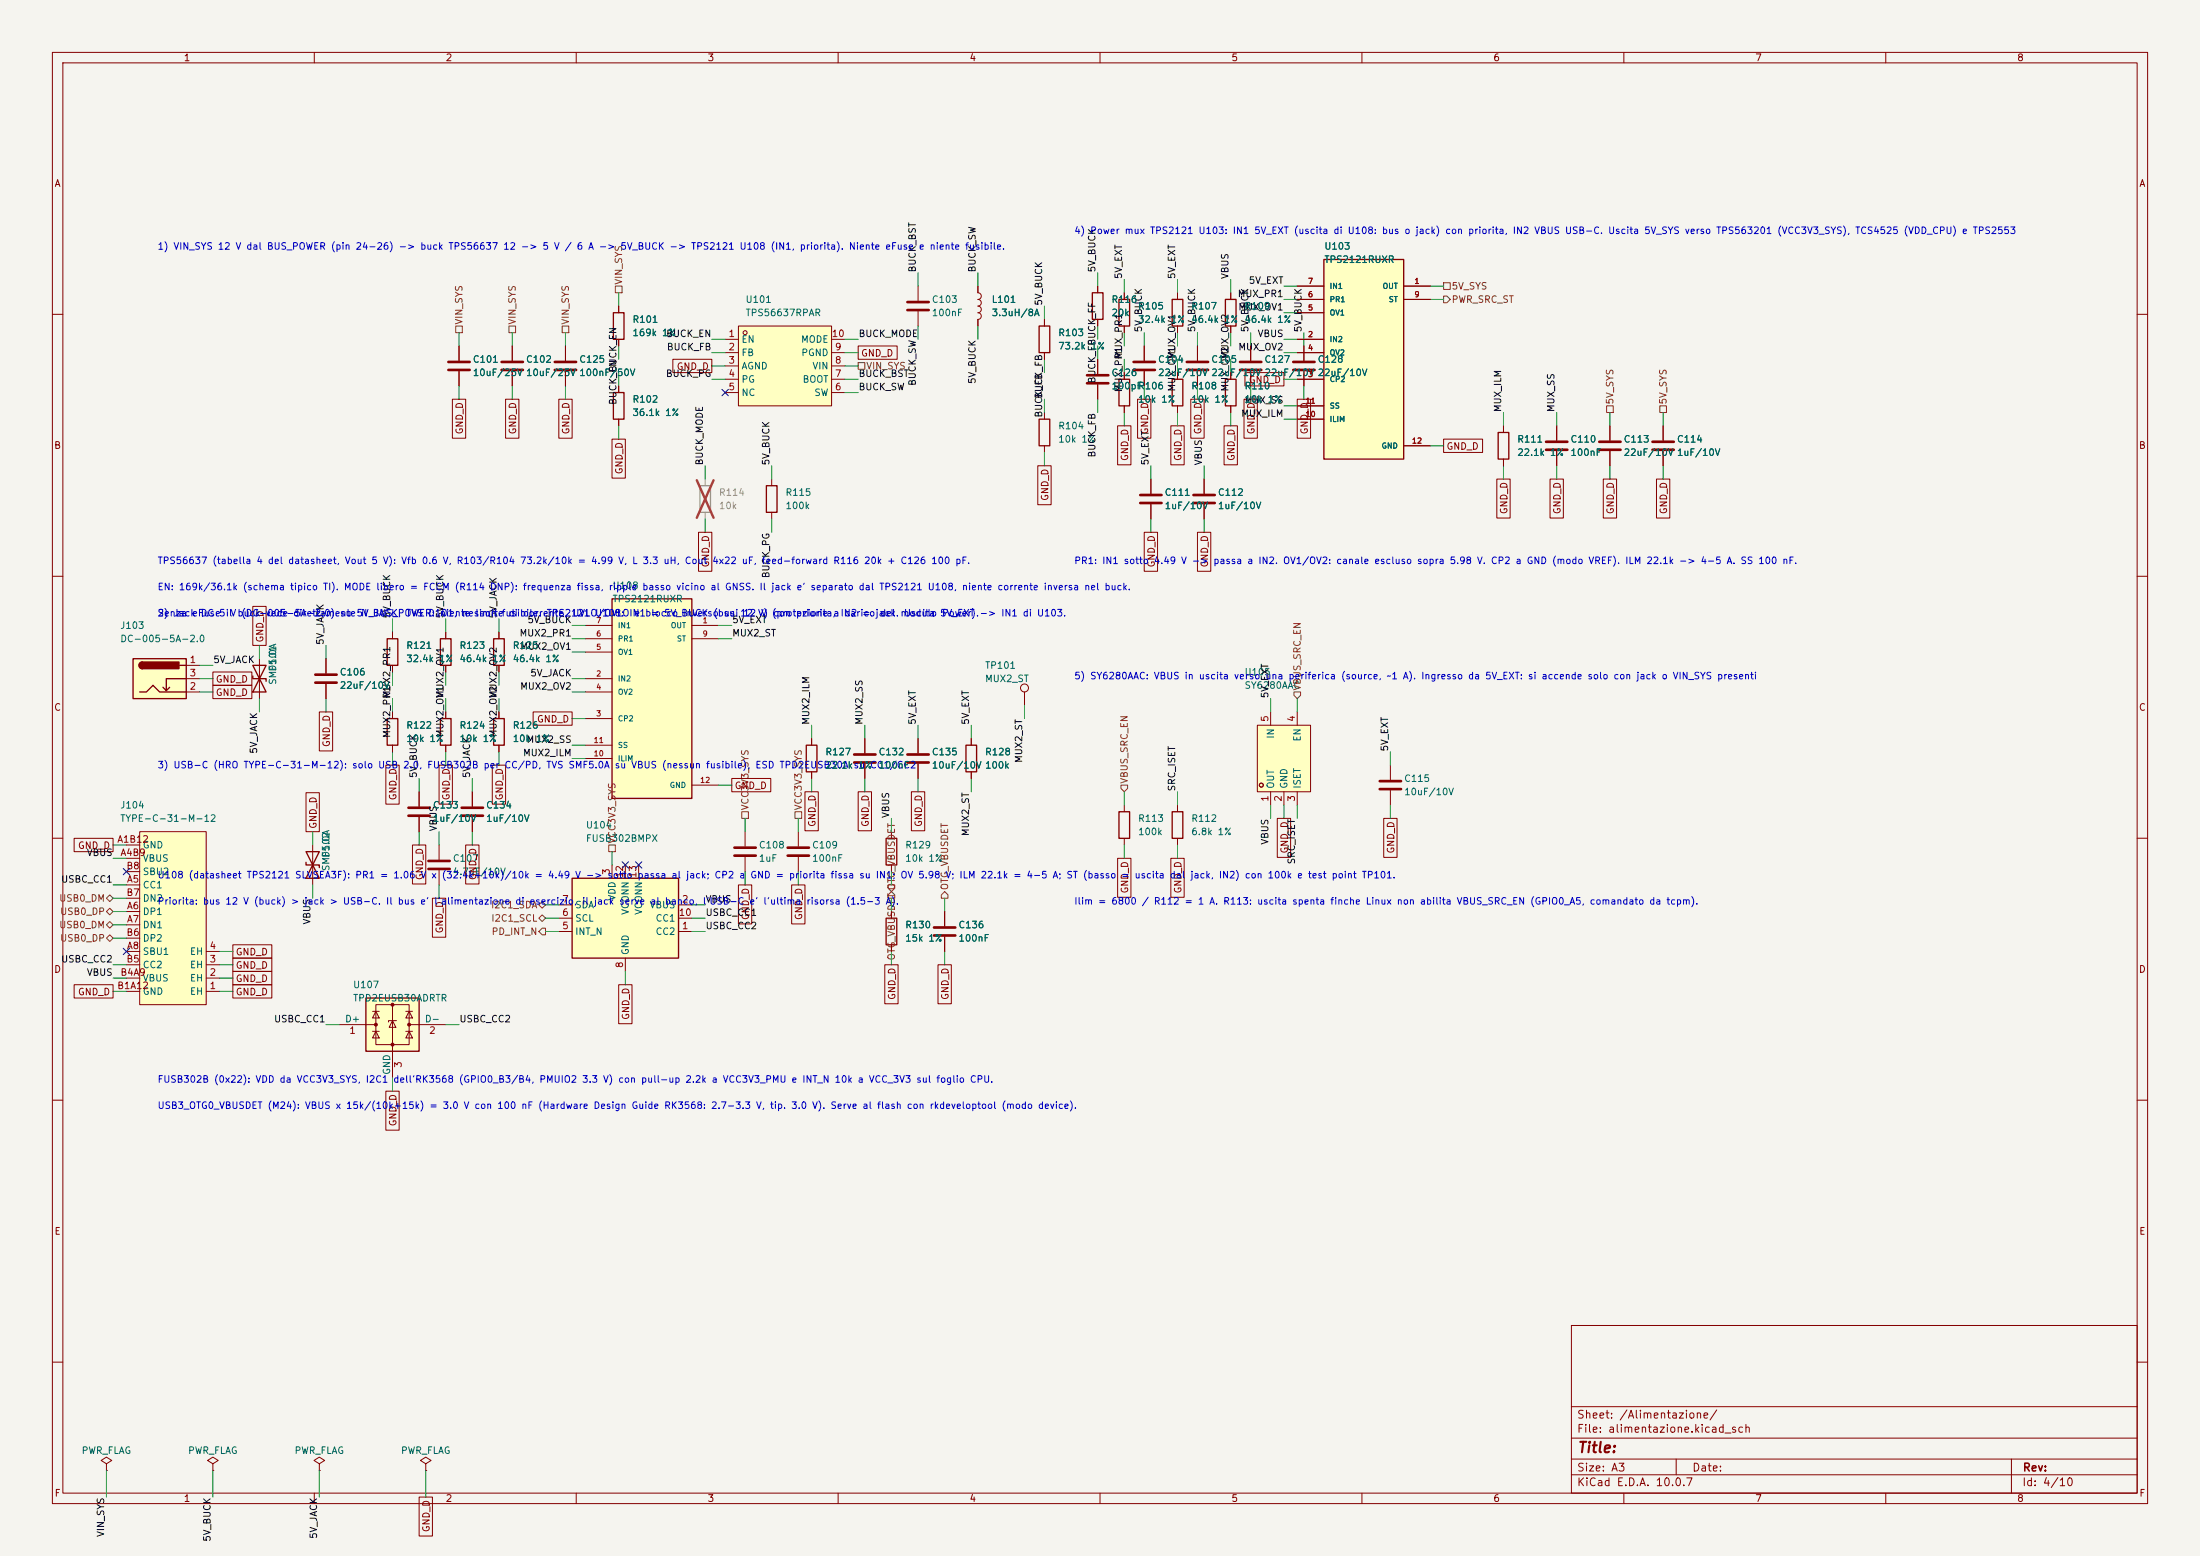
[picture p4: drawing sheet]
<svg xmlns="http://www.w3.org/2000/svg" width="420mm" height="297mm" viewBox="0 0 420 297" stroke-linecap="round" stroke-linejoin="round" font-family="sans-serif">
<path d="M0 0h420v297h-420z" fill="#f5f4ef" stroke="#f5f4ef" stroke-width=".19"/>
<g fill="none" stroke="#840000" stroke-width=".19">
<path d="M10 10h400v277h-400zM12 12h396v273h-396zM60 10v2M110 10v2M160 10v2M210 10v2M260 10v2M310 10v2M360 10v2M10 60h2M408 60h2M10 110h2"/>
<path d="M408 110h2M95.2 120.7v1.2M95.2 127v1.3M95.2 135.9v1.3M10 160h2M95.2 142.2v1.3M214.6 153.7v1.2M408 160h2M214.6 160v1.3M10 210h2M408 210h2M300 253h108v32h-108z"/>
<path d="M10 260h2M300 278.5h108M300 274.5h108M300 268.5h108M320 278.5v3M384 278.5v6.5M408 260h2M60 285v2M110 285v2M160 285v2M210 285v2M260 285v2"/>
<path d="M300 281.5h108M310 285v2M360 285v2"/>
</g>
<path d="M94.2 137.2h2.1v5h-2.1zM94.2 121.9h2.1v5.1h-2.1zM213.6 154.9h2v5.1h-2z" fill="none" stroke="#840000" stroke-width=".25"/>
<path d="M252.7 49.5h15.3v38.1h-15.3z" fill="#ffffc2"/>
<path d="M252.7 49.5h15.3v38.1h-15.3z" fill="none" stroke="#840000" stroke-width=".25"/>
<g fill="none" stroke="#840000" stroke-width=".19">
<path d="M247.6 54.6h5.1M247.6 59.7h5.1M247.6 57.2h5.1M268 54.6h5M268 57.2h5M247.6 64.8h5.1M247.6 72.4h5.1M247.6 67.3h5.1M247.6 77.5h5.1M248.9 66v2.8M248.9 70.9v2.8M247.6 80h5.1"/>
<path d="M268 85.1h5"/>
</g>
<path d="M246.9 69.1h4.1M246.9 70.6h4.1" fill="none" stroke="#840000" stroke-width=".51"/>
<path d="M26.7 158.8h12.7v33h-12.7z" fill="#ffffc2"/>
<g fill="none" stroke="#840000" stroke-width=".19">
<path d="M238.8 66v2.8M238.8 70.9v2.8M26.7 158.8h12.7v33h-12.7zM24.1 161.3h2.6M24.1 163.8h2.6M24.1 168.9h2.6M24.1 174h2.6M24.1 176.5h2.6M24.1 179.1h2.6M24.1 171.5h2.6M24.1 166.4h2.6M59.7 161.3v7.6"/>
<path d="M24.1 189.2h2.6M24.1 186.7h2.6M24.1 184.2h2.6M24.1 181.6h2.6M39.4 189.2h2.5M39.4 186.7h2.5M39.4 184.2h2.5M39.4 181.6h2.5"/>
</g>
<path d="M58.4 162.6h2.6l-2.6 5h2.6zM58.4 164.6v.5h2.6v.5" fill="none" stroke="#840000" stroke-width=".25"/>
<path d="M236.7 69.1h4.1M236.7 70.6h4.1" fill="none" stroke="#840000" stroke-width=".51"/>
<path d="M69.8 190.5h10.2v10.2h-10.2z" fill="#ffffc2"/>
<path d="M69.8 190.5h10.2v10.2h-10.2z" fill="none" stroke="#840000" stroke-width=".25"/>
<g fill="none" stroke="#840000" stroke-width=".19">
<path d="M265.4 146.1v2.7M265.4 150.9v2.8M83.8 161.3v2.8M83.8 166.1v2.8M64.8 195.6h7M71.1 193h1.3M71.1 196.9h1.3M71.8 191.8h6.3v7.6h-6.3zM71.8 193l.6 1.3h-1.3zM71.8 196.9l.6 1.2h-1.3zM74.9 194.8l.7 1.3h-1.3zM74.9 191.8v13.9"/>
<path d="M75.7 194.8h-1.5v.3M77.5 193h1.2M77.5 196.9h1.2M78.1 193l.6 1.3h-1.2zM78.1 196.9l.6 1.2h-1.2zM78.1 195.6h7"/>
</g>
<g fill="#840000" stroke="#840000" stroke-width=".19">
<circle cx="71.8" cy="195.6" r=".28"/>
<circle cx="74.9" cy="191.8" r=".28"/>
<circle cx="74.9" cy="199.4" r=".28"/>
<circle cx="78.1" cy="195.6" r=".28"/>
</g>
<path d="M263.4 149.1h4.1M263.4 150.6h4.1M81.8 164.3h4.1M81.8 165.9h4.1" fill="none" stroke="#840000" stroke-width=".51"/>
<path d="M240 138.4h10.2v12.7h-10.2z" fill="#ffffc2"/>
<g fill="none" stroke="#840000" stroke-width=".19">
<path d="M214.6 55.9v1.3M224.8 55.9v1.3M234.9 55.9v1.3M209.5 68.6v2.8M209.5 73.4v2.8M214.6 62.2v1.3M214.6 71.1v1.3M214.6 77.5v1.2M218.4 66v2.8M218.4 70.9v2.8M224.8 62.2v1.3M224.8 71.1v1.3"/>
<path d="M224.8 77.5v1.2M228.6 66v2.8M228.6 70.9v2.8M234.9 62.2v1.3M234.9 71.1v1.3M234.9 77.5v1.2M307.3 81.3v2.8M307.3 86.1v2.8M317.5 81.3v2.8M317.5 86.1v2.8M62.2 125.7v2.8M62.2 130.6v2.8"/>
<path d="M85.1 135.9v1.3M240 138.4h10.2v12.7h-10.2zM242.6 135.9v2.5M247.6 135.9v2.5M85.1 142.2v1.3M142.2 158.8v2.7M152.4 158.8v2.7M154.9 141v1.2M154.9 147.3v1.3M165.1 141v2.8M165.1 145.8v2.8M224.8 153.7v1.2"/>
<path d="M242.6 151.1v2.6M245.1 151.1v2.6M247.6 151.1v2.6M142.2 163.6v2.8M152.4 163.6v2.8M224.8 160v1.3M20.3 279.4l1-.6-1-.7-1 .7 1 .6v1.3M40.6 279.4l1.1-.6-1.1-.7-1 .7 1 .6v1.3M61 279.4l1-.6-1-.7-1.1 .7 1.1 .6v1.3M81.3 279.4l1-.6-1-.7-1 .7 1 .6v1.3M20.3 280.7h.1M40.6 280.7h.1"/>
<path d="M61 280.7h.1M81.3 280.7h.1"/>
<circle cx="240.8" cy="149.9" r=".38"/>
</g>
<path d="M213.6 57.2h2v5h-2zM223.8 57.2h2v5h-2zM233.9 57.2h2.1v5h-2.1zM213.6 72.4h2v5.1h-2zM223.8 72.4h2v5.1h-2zM233.9 72.4h2.1v5.1h-2.1zM84.1 137.2h2v5h-2zM153.9 142.2h2.1v5.1h-2.1zM223.8 154.9h2v5.1h-2z" fill="none" stroke="#840000" stroke-width=".25"/>
<g fill="none" stroke="#840000" stroke-width=".51">
<path d="M207.5 71.6h4.1M207.5 73.2h4.1M216.4 69.1h4.1M216.4 70.6h4.1M226.6 69.1h4M226.6 70.6h4M305.3 84.3h4.1M305.3 85.9h4.1M315.5 84.3h4M315.5 85.9h4M60.2 128.8h4.1M60.2 130.3h4.1"/>
<path d="M163.1 144h4M163.1 145.5h4M140.2 161.8h4.1M140.2 163.3h4.1M150.4 161.8h4M150.4 163.3h4"/>
</g>
<path d="M141 62.2h17.7v15.3h-17.7z" fill="#ffffc2"/>
<g fill="none" stroke="#840000" stroke-width=".19">
<path d="M138.4 64.8h2.6M138.4 67.3h2.6M138.4 69.9h2.6M138.4 72.4h2.6M138.4 74.9h2.6M141 62.2h17.7v15.3h-17.7zM158.7 64.8h2.6M158.7 67.3h2.6M158.7 69.9h2.6M158.7 72.4h2.6M158.7 74.9h2.6M287 81.3v1.3"/>
<path d="M287 87.6v1.3M297.2 81.3v2.8M297.2 86.1v2.8M74.9 120.7v1.2M74.9 127v1.3"/>
<circle cx="142.2" cy="63.5" r=".38"/>
</g>
<path d="M286 82.6h2v5h-2zM73.9 121.9h2v5.1h-2z" fill="none" stroke="#840000" stroke-width=".25"/>
<path d="M295.1 84.3h4.1M295.1 85.9h4.1" fill="none" stroke="#840000" stroke-width=".51"/>
<path d="M25.4 125.7h10.2v7.7h-10.2z" fill="#ffffc2"/>
<path d="M25.4 125.7h10.2v7.7h-10.2zM26.7 132.1h1.2l1.3-1.3 1.3 1.3h5.1M27.2 126.4a.64 .64 0 0 0-.7 .6 .64 .64 0 0 0 .7 .6M32.4 131.2l-.7 .6M34.3 127h1.3M35.6 129.5h-3.9v2.3l-.6-.6M48.3 127h2.5l-2.5 5.1h2.5zM48.3 129v.5h2.5v.5M73.9 137.2h2v5h-2zM84.1 121.9h2v5.1h-2z" fill="none" stroke="#840000" stroke-width=".25"/>
<g fill="#840000" stroke="#840000" stroke-width=".25">
<path d="M26.7 126.6l.5-.2v1.2a.63 .63 0 0 1-.6-.4 .63 .63 0 0 1 .1-.6z"/>
<path d="M27.2 126.4h7v1.2h-7z"/>
</g>
<g fill="none" stroke="#840000" stroke-width=".19">
<path d="M175.3 54.6v2.8M175.3 59.4v2.8M186.7 54.6v1.3a.64 .64 0 0 1 .6 .6 .64 .64 0 0 1-.6 .7M186.7 57.2a.64 .64 0 0 1 .6 .6 .64 .64 0 0 1-.6 .6 .64 .64 0 0 1 .6 .7 .64 .64 0 0 1-.6 .6 .64 .64 0 0 1 .6 .6 .64 .64 0 0 1-.6 .7v1.2M87.6 66v2.8M87.6 70.9v2.8M97.8 66v2.8M97.8 70.9v2.8M107.9 66v2.8M107.9 70.9v2.8M229.9 91.4v2.8M229.9 96.3v2.8"/>
<path d="M35.6 127h2.5M35.6 132.1h2.5M35.6 129.5h2.5M49.5 125.7v7.7M74.9 135.9v1.3M85.1 120.7v1.2M85.1 127v1.3M74.9 142.2v1.3M80 151.1v2.8M80 156v2.8M90.2 151.1v2.8M90.2 156v2.8"/>
<path d="M175.3 141v2.8M175.3 145.8v2.8M180.3 174v2.8M180.3 178.8v2.8"/>
</g>
<g fill="none" stroke="#840000" stroke-width=".51">
<path d="M173.2 57.7h4.1M173.2 59.2h4.1M85.6 69.1h4.1M85.6 70.6h4.1M95.8 69.1h4M95.8 70.6h4M105.9 69.1h4.1M105.9 70.6h4.1M227.8 94.5h4.1M227.8 96h4.1M78 154.2h4M78 155.7h4"/>
<path d="M88.1 154.2h4.1M88.1 155.7h4.1M173.2 144h4.1M173.2 145.5h4.1M178.3 177h4.1M178.3 178.6h4.1"/>
</g>
<path d="M116.8 114.3h15.3v38.1h-15.3z" fill="#ffffc2"/>
<path d="M117.1 59.7h2v5.1h-2zM208.5 55.9h2.1v5.1h-2.1zM117.1 74.9h2v5.1h-2zM146.3 92.7h2v5.1h-2zM198.4 80h2v5.1h-2zM116.8 114.3h15.3v38.1h-15.3zM184.4 142.2h2v5.1h-2z" fill="none" stroke="#840000" stroke-width=".25"/>
<g fill="none" stroke="#840000" stroke-width=".19">
<path d="M118.1 58.4v1.3M209.5 54.6v1.3M118.1 64.8v1.2M118.1 73.7v1.2M199.4 78.7v1.3M209.5 61v1.2M118.1 80v1.3M147.3 91.4v1.3M147.3 97.8v1.3M199.4 85.1v1.3M219.7 91.4v2.8M219.7 96.3v2.8"/>
<path d="M111.8 119.4h5M132.1 119.4h5.1M111.8 129.5h5M111.8 137.2h5M111.8 132.1h5M111.8 124.5h5M111.8 121.9h5M132.1 121.9h5.1M195.6 132.1v2.5M111.8 144.8h5M111.8 142.2h5M132.1 149.9h5.1"/>
<path d="M185.4 141v1.2M185.4 147.3v1.3"/>
<circle cx="195.6" cy="131.3" r=".76"/>
</g>
<path d="M133.6 92.7h2v5.1h-2z" fill="none" stroke="#9c9b98" stroke-width=".25"/>
<path d="M134.6 91.4v1.3M134.6 97.8v1.3" fill="none" stroke="#9c9b98" stroke-width=".19"/>
<path d="M133 91.7l3.2 7.1M136.2 91.7l-3.2 7.1" fill="none" stroke="#e12e31" stroke-width=".46"/>
<path d="M217.7 94.5h4M217.7 96h4" fill="none" stroke="#840000" stroke-width=".51"/>
<path d="M109.2 167.6h20.3v15.3h-20.3z" fill="#ffffc2"/>
<path d="M198.4 62.2h2v5.1h-2zM109.2 167.6h20.3v15.3h-20.3zM169.2 175.3h2v5h-2zM169.2 160h2v5.1h-2z" fill="none" stroke="#840000" stroke-width=".25"/>
<g fill="none" stroke="#840000" stroke-width=".19">
<path d="M118.1 58.4v1.3M186.7 54.6v1.3M209.5 54.6v1.3M214.6 55.9v1.3M224.8 55.9v1.3M234.9 55.9v1.3M247.6 54.6h5.1M247.6 59.7h5.1M247.6 57.2h5.1M268 54.6h5M268 57.2h5M86.4 76.2h2.5v7.4h-2.5z"/>
<path d="M87.6 66v2.8M87.6 70.9v2.8M96.5 76.2h2.6v7.4h-2.6zM97.8 66v2.8M97.8 70.9v2.8M106.7 76.2h2.5v7.4h-2.5zM107.9 66v2.8M107.9 70.9v2.8M118.1 64.8v1.2M118.1 73.7v1.2M128.4 68.6h7.5v2.5h-7.5zM163.8 66h7.5v2.6h-7.5z"/>
<path d="M186.7 61v1.2M199.4 61v1.2M199.4 67.3v1.3M209.5 61v1.2M209.5 68.6v2.8M209.5 73.4v2.8M214.6 62.2v1.3M214.6 71.1v1.3M214.6 77.5v1.2M217.2 76.2h2.5v7.4h-2.5zM218.4 66v2.8M218.4 70.9v2.8"/>
<path d="M224.8 62.2v1.3M224.8 71.1v1.3M224.8 77.5v1.2M227.3 76.2h2.6v7.4h-2.6zM228.6 66v2.8M228.6 70.9v2.8M234.9 62.2v1.3M234.9 71.1v1.3M234.9 77.5v1.2M237.5 76.2h2.5v7.4h-2.5zM237.7 71.1h7.4v2.6h-7.4zM238.8 66v2.8"/>
<path d="M238.8 70.9v2.8M247.6 76.2h2.6v7.4h-2.6zM247.6 64.8h5.1M247.6 72.4h5.1M247.6 67.3h5.1M247.6 77.5h5.1M248.9 66v2.8M248.9 70.9v2.8M116.8 83.8h2.6v7.5h-2.6zM118.1 80v1.3M198.1 88.9h2.6v7.4h-2.6zM213.4 81.3h2.5v7.4h-2.5z"/>
<path d="M219.7 91.4v2.8M219.7 96.3v2.8M223.5 81.3h2.6v7.4h-2.6zM229.9 91.4v2.8M229.9 96.3v2.8M233.7 81.3h2.5v7.4h-2.5zM247.6 80h5.1M268 85.1h5M275.6 83.8h7.4v2.6h-7.4zM285.7 91.4h2.6v7.5h-2.6zM287 81.3v1.3M287 87.6v1.3"/>
<path d="M295.9 91.4h2.6v7.5h-2.6zM297.2 81.3v2.8M297.2 86.1v2.8M306.1 91.4h2.5v7.5h-2.5zM307.3 81.3v2.8M307.3 86.1v2.8M316.2 91.4h2.6v7.5h-2.6zM317.5 81.3v2.8M317.5 86.1v2.8M48.3 115.7h2.5v7.5h-2.5zM133.3 101.6h2.6v7.4h-2.6zM218.4 101.6h2.6v7.4h-2.6z"/>
<path d="M228.6 101.6h2.5v7.4h-2.5zM40.6 128.3h7.5v2.5h-7.5zM40.6 130.8h7.5v2.6h-7.5zM61 135.9h2.5v7.4h-2.5zM62.2 125.7v2.8M62.2 130.6v2.8M74.9 120.7v1.2M74.9 127v1.3M74.9 135.9v1.3M85.1 120.7v1.2M85.1 127v1.3M85.1 135.9v1.3"/>
<path d="M95.2 120.7v1.2M95.2 127v1.3M95.2 135.9v1.3M101.8 135.9h7.4v2.5h-7.4zM58.4 151.3h2.6v7.5h-2.6zM73.7 146.1h2.5v7.4h-2.5zM74.9 142.2v1.3M80 151.1v2.8M80 156v2.8M83.8 146.1h2.6v7.4h-2.6zM85.1 142.2v1.3M90.2 151.1v2.8"/>
<path d="M90.2 156v2.8M94 146.1h2.5v7.4h-2.5zM95.2 142.2v1.3M139.7 148.6h7.4v2.5h-7.4zM153.7 151.1h2.5v7.5h-2.5zM154.9 141v1.2M154.9 147.3v1.3M163.8 151.1h2.6v7.5h-2.6zM165.1 141v2.8M165.1 145.8v2.8M170.2 158.8v1.2M174 151.1h2.5v7.5h-2.5z"/>
<path d="M175.3 141v2.8M175.3 145.8v2.8M185.4 141v1.2M185.4 147.3v1.3M243.8 156.2h2.6v7.5h-2.6zM264.2 156.2h2.5v7.5h-2.5zM14.1 160h7.5v2.6h-7.5zM78.7 161.3h2.6v7.4h-2.6zM82.5 171.5h2.6v7.4h-2.6zM88.9 161.3h2.5v7.4h-2.5zM106.7 177.8h2.5M106.7 172.7h2.5"/>
<path d="M106.7 175.3h2.5M116.8 165.1v2.5M119.4 165.1v2.5M121.9 165.1v2.5M129.5 177.8h2.6M129.5 172.7h2.6M129.5 175.3h2.6M141 168.9h2.5v7.5h-2.5zM151.1 168.9h2.6v7.5h-2.6zM170.2 165.1v1.3M170.2 174v1.3M180.3 174v2.8"/>
<path d="M180.3 178.8v2.8M213.4 163.8h2.5v7.5h-2.5zM223.5 163.8h2.6v7.5h-2.6zM14.1 188h7.5v2.5h-7.5zM44.4 182.9h7.5v2.5h-7.5zM44.4 180.3h7.5v2.6h-7.5zM44.4 188h7.5v2.5h-7.5zM44.4 185.4h7.5v2.6h-7.5zM118.1 188h2.6v7.4h-2.6zM119.4 182.9v2.5M168.9 184.2h2.6v7.4h-2.6zM170.2 180.3v1.3"/>
<path d="M179.1 184.2h2.5v7.4h-2.5zM73.7 208.3h2.5v7.4h-2.5zM80 285.7h2.6v7.5h-2.6z"/>
</g>
<g fill="none" stroke="#725600" stroke-width=".19">
<path d="M117.5 54.6h1.2v1.3h-1.2zM275.6 54h1.3v1.2h-1.3zM275.6 56.5h.6l.7 .7-.7 .6h-.6zM87 62.2h1.3v1.3h-1.3zM97.2 62.2h1.2v1.3h-1.2zM107.3 62.2h1.3v1.3h-1.3zM163.8 69.2h1.3v1.3h-1.3zM306.7 77.5h1.3v1.2h-1.3zM316.9 77.5h1.2v1.2h-1.2zM247 132.1h1.3v.6l-.7 .7-.6-.7zM141.6 154.9h1.3v1.3h-1.3zM151.8 154.9h1.2v1.3h-1.2z"/>
<path d="M214 149.9h1.3v.6l-.7 .6-.6-.6zM20.3 179.1l.7-.7 .6 .7-.6 .6zM20.3 176.5l.7-.6 .6 .6-.6 .7zM20.3 174l.7-.6 .6 .6-.6 .6zM21 170.8l.6 .7-.6 .6-.7-.6zM102.9 175.3l.6-.7 .6 .7-.6 .6zM103.5 172.1l.6 .6-.6 .7-.6-.7zM103.5 177.2h.6v1.2h-.6l-.6-.6zM116.2 161.3h1.3v1.3h-1.3zM169.5 168.9h1.3v.6l-.6 .7-.7-.7zM169.5 170.8l.7-.6 .6 .6v.7h-1.3zM180.3 170.2l.7 .6v.7h-1.3v-.7z"/>
</g>
<g fill="none" stroke="#009600" stroke-width=".19">
<path d="M118.1 55.9v2.5M175.3 52.1v2.5M186.7 52.1v2.5M199.4 58.4v2.6M209.5 52.1v2.5M214.6 53.3v2.6M224.8 53.3v2.6M234.9 53.3v2.6M245.1 57.2h2.5M245.1 54.6h2.5M245.1 59.7h2.5M273 57.2h2.6"/>
<path d="M273 54.6h2.6M87.6 63.5v2.5M87.6 73.7v2.5M97.8 63.5v2.5M97.8 73.7v2.5M107.9 63.5v2.5M107.9 73.7v2.5M118.1 66v2.6M118.1 71.1v2.6M135.9 64.8h2.5M135.9 72.4h2.5M135.9 69.9h2.5"/>
<path d="M135.9 67.3h2.5M161.3 64.8h2.5M161.3 74.9h2.5M161.3 72.4h2.5M161.3 69.9h2.5M161.3 67.3h2.5M175.3 62.2v2.6M186.7 62.2v2.6M199.4 68.6v2.5M199.4 76.2v2.5M209.5 62.2v2.6M209.5 66v2.6"/>
<path d="M209.5 76.2v2.5M214.6 63.5v2.5M214.6 68.6v2.5M214.6 78.7v2.6M218.4 63.5v2.5M218.4 73.7v2.5M224.8 63.5v2.5M224.8 68.6v2.5M224.8 78.7v2.6M228.6 63.5v2.5M228.6 73.7v2.5M234.9 63.5v2.5"/>
<path d="M234.9 68.6v2.5M234.9 78.7v2.6M238.8 63.5v2.5M238.8 73.7v2.5M245.1 64.8h2.5M245.1 72.4h2.5M245.1 67.3h2.5M245.1 77.5h2.5M248.9 63.5v2.5M248.9 73.7v2.5M287 78.7v2.6M297.2 78.7v2.6"/>
<path d="M307.3 78.7v2.6M317.5 78.7v2.6M118.1 81.3v2.5M134.6 88.9v2.5M134.6 99.1v2.5M147.3 88.9v2.5M147.3 99.1v2.5M199.4 86.4v2.5M219.7 88.9v2.5M219.7 99.1v2.5M229.9 88.9v2.5M229.9 99.1v2.5"/>
<path d="M245.1 80h2.5M273 85.1h2.6M287 88.9v2.5M297.2 88.9v2.5M307.3 88.9v2.5M317.5 88.9v2.5M74.9 118.1v2.6M85.1 118.1v2.6M95.2 118.1v2.6M109.2 119.4h2.6M137.2 119.4h2.5M38.1 132.1h2.5"/>
<path d="M38.1 129.5h2.5M38.1 127h2.5M49.5 123.2v2.5M49.5 133.4v2.5M62.2 123.2v2.5M62.2 133.4v2.5M74.9 128.3v2.5M74.9 133.4v2.5M85.1 128.3v2.5M85.1 133.4v2.5M95.2 128.3v2.5M95.2 133.4v2.5"/>
<path d="M109.2 132.1h2.6M109.2 121.9h2.6M109.2 129.5h2.6M109.2 124.5h2.6M109.2 137.2h2.6M137.2 121.9h2.5M154.9 138.4v2.6M165.1 138.4v2.6M175.3 138.4v2.6M185.4 138.4v2.6M195.6 134.6v2.6M242.6 133.4v2.5"/>
<path d="M247.6 133.4v2.5M59.7 158.8v2.5M74.9 143.5v2.6M80 148.6v2.5M80 158.8v2.5M83.8 158.8v2.5M85.1 143.5v2.6M90.2 148.6v2.5M90.2 158.8v2.5M95.2 143.5v2.6M109.2 142.2h2.6M109.2 144.8h2.6"/>
<path d="M137.2 149.9h2.5M142.2 156.2v2.6M152.4 156.2v2.6M154.9 148.6v2.5M165.1 148.6v2.5M170.2 156.2v2.6M175.3 148.6v2.5M185.4 148.6v2.5M214.6 151.1v2.6M224.8 151.1v2.6M242.6 153.7v2.5M245.1 153.7v2.5"/>
<path d="M247.6 153.7v2.5M265.4 143.5v2.6M265.4 153.7v2.5M21.6 161.3h2.5M21.6 163.8h2.5M21.6 168.9h2.5M21.6 171.5h2.5M21.6 174h2.5M21.6 176.5h2.5M21.6 179.1h2.5M59.7 168.9v2.6M83.8 168.9v2.6"/>
<path d="M104.1 177.8h2.6M104.1 175.3h2.6M104.1 172.7h2.6M116.8 162.6v2.5M132.1 177.8h2.5M132.1 175.3h2.5M132.1 172.7h2.5M142.2 166.4v2.5M152.4 166.4v2.5M170.2 166.4v2.5M170.2 171.5v2.5M180.3 171.5v2.5"/>
<path d="M214.6 161.3v2.5M224.8 161.3v2.5M21.6 184.2h2.5M21.6 186.7h2.5M21.6 189.2h2.5M41.9 184.2h2.5M41.9 186.7h2.5M41.9 189.2h2.5M41.9 181.6h2.5M62.2 195.6h2.6M85.1 195.6h2.5M119.4 185.4v2.6"/>
<path d="M170.2 181.6v2.6M180.3 181.6v2.6M74.9 205.7v2.6M20.3 280.7v5M40.6 280.7v5M61 280.7v5M81.3 280.7v5"/>
</g>
<path d="M137.8 74.3l1.2 1.2M139 74.3l-1.2 1.2M23.5 165.8l1.2 1.2M24.7 165.8l-1.2 1.2M118.8 164.5l1.2 1.2M120 164.5l-1.2 1.2M121.3 164.5l1.2 1.2M122.5 164.5l-1.2 1.2M23.5 181l1.2 1.2M24.7 181l-1.2 1.2" fill="none" stroke="#000084" stroke-width=".19"/>
<text font-size="2" fill="#840000" x="301" y="277.8">Title:</text>
<g font-size="1.5" fill="#840000">
<text x="300.9" y="273.8">File: alimentazione.kicad_sch</text>
<text x="300.9" y="271.1">Sheet: /Alimentazione/</text>
<text x="300.9" y="281.2">Size: A3</text>
<text x="322.9" y="281.2">Date:</text>
<text x="386" y="281.2">Rev:</text>
<text x="300.9" y="284">KiCad E.D.A. 10.0.7</text>
<text x="385.9" y="284">Id: 4/10</text>
</g>
<g font-size="1.3" fill="#840000">
<text x="35" y="12">1</text>
<text x="85" y="12">2</text>
<text x="135" y="12">3</text>
<text x="185" y="12">4</text>
<text x="235" y="12">5</text>
<text x="285" y="12">6</text>
<text x="335" y="12">7</text>
<text x="385" y="12">8</text>
<text x="10.3" y="36">A</text>
<text x="408.3" y="36">A</text>
<text x="129.1" y="70.9">GND_D</text>
<text x="164.3" y="68.4">GND_D</text>
<text x="238.3" y="73.4">GND_D</text>
<text x="88.7" y="83" transform="rotate(-90 88.7 83)">GND_D</text>
<text x="98.8" y="83" transform="rotate(-90 98.8 83)">GND_D</text>
<text x="109" y="83" transform="rotate(-90 109 83)">GND_D</text>
<text x="219.5" y="83" transform="rotate(-90 219.5 83)">GND_D</text>
<text x="239.8" y="83" transform="rotate(-90 239.8 83)">GND_D</text>
<text x="250" y="83" transform="rotate(-90 250 83)">GND_D</text>
<text x="10.2" y="86">B</text>
<text x="215.7" y="88.1" transform="rotate(-90 215.7 88.1)">GND_D</text>
<text x="225.8" y="88.1" transform="rotate(-90 225.8 88.1)">GND_D</text>
<text x="236" y="88.1" transform="rotate(-90 236 88.1)">GND_D</text>
<text x="276" y="86.1">GND_D</text>
<text x="408.2" y="86">B</text>
<text x="119.2" y="90.6" transform="rotate(-90 119.2 90.6)">GND_D</text>
<text x="200.4" y="95.7" transform="rotate(-90 200.4 95.7)">GND_D</text>
<text x="288.1" y="98.3" transform="rotate(-90 288.1 98.3)">GND_D</text>
<text x="298.2" y="98.3" transform="rotate(-90 298.2 98.3)">GND_D</text>
<text x="308.4" y="98.3" transform="rotate(-90 308.4 98.3)">GND_D</text>
<text x="318.6" y="98.3" transform="rotate(-90 318.6 98.3)">GND_D</text>
<text x="135.7" y="108.4" transform="rotate(-90 135.7 108.4)">GND_D</text>
<text x="220.8" y="108.4" transform="rotate(-90 220.8 108.4)">GND_D</text>
<text x="230.9" y="108.4" transform="rotate(-90 230.9 108.4)">GND_D</text>
<text x="50.6" y="122.7" transform="rotate(-90 50.6 122.7)">GND_D</text>
<text x="41.1" y="130.6">GND_D</text>
<text x="10.2" y="136">C</text>
<text x="41.1" y="133.1">GND_D</text>
<text x="408.2" y="136">C</text>
<text x="63.3" y="142.7" transform="rotate(-90 63.3 142.7)">GND_D</text>
<text x="102.4" y="138.2">GND_D</text>
<text x="76" y="152.9" transform="rotate(-90 76 152.9)">GND_D</text>
<text x="86.1" y="152.9" transform="rotate(-90 86.1 152.9)">GND_D</text>
<text x="96.3" y="152.9" transform="rotate(-90 96.3 152.9)">GND_D</text>
<text x="140.1" y="150.9">GND_D</text>
<text x="60.7" y="158.3" transform="rotate(-90 60.7 158.3)">GND_D</text>
<text x="156" y="157.9" transform="rotate(-90 156 157.9)">GND_D</text>
<text x="166.2" y="157.9" transform="rotate(-90 166.2 157.9)">GND_D</text>
<text x="176.3" y="157.9" transform="rotate(-90 176.3 157.9)">GND_D</text>
<text x="14.8" y="162.3">GND_D</text>
<text x="246.2" y="163" transform="rotate(-90 246.2 163)">GND_D</text>
<text x="266.5" y="163" transform="rotate(-90 266.5 163)">GND_D</text>
<text x="81.1" y="168.1" transform="rotate(-90 81.1 168.1)">GND_D</text>
<text x="91.2" y="168.1" transform="rotate(-90 91.2 168.1)">GND_D</text>
<text x="215.7" y="170.6" transform="rotate(-90 215.7 170.6)">GND_D</text>
<text x="225.8" y="170.6" transform="rotate(-90 225.8 170.6)">GND_D</text>
<text x="84.9" y="178.3" transform="rotate(-90 84.9 178.3)">GND_D</text>
<text x="143.3" y="175.7" transform="rotate(-90 143.3 175.7)">GND_D</text>
<text x="153.5" y="175.7" transform="rotate(-90 153.5 175.7)">GND_D</text>
<text x="10.2" y="186">D</text>
<text x="44.9" y="185.2">GND_D</text>
<text x="44.9" y="182.7">GND_D</text>
<text x="408.2" y="186">D</text>
<text x="14.8" y="190.3">GND_D</text>
<text x="44.9" y="190.3">GND_D</text>
<text x="44.9" y="187.7">GND_D</text>
<text x="171.2" y="191" transform="rotate(-90 171.2 191)">GND_D</text>
<text x="181.4" y="191" transform="rotate(-90 181.4 191)">GND_D</text>
<text x="120.4" y="194.8" transform="rotate(-90 120.4 194.8)">GND_D</text>
<text x="76" y="215.1" transform="rotate(-90 76 215.1)">GND_D</text>
<text x="10.3" y="236">E</text>
<text x="408.3" y="236">E</text>
<text x="10.3" y="286">F</text>
<text x="35" y="287">1</text>
<text x="85" y="287">2</text>
<text x="135" y="287">3</text>
<text x="185" y="287">4</text>
<text x="235" y="287">5</text>
<text x="285" y="287">6</text>
<text x="335" y="287">7</text>
<text x="385" y="287">8</text>
<text x="408.3" y="286">F</text>
<text x="82.3" y="292.6" transform="rotate(-90 82.3 292.6)">GND_D</text>
</g>
<g font-size="1.3" fill="#0000c2">
<text x="30" y="48">1) VIN_SYS 12 V dal BUS_POWER (pin 24-26) -&gt; buck TPS56637 12 -&gt; 5 V / 6 A -&gt; 5V_BUCK -&gt; TPS2121 U108 (IN1, priorita). Niente eFuse e niente fusibile.</text>
<text x="205" y="45">4) Power mux TPS2121 U103: IN1 5V_EXT (uscita di U108: bus o jack) con priorita, IN2 VBUS USB-C. Uscita 5V_SYS verso TPS563201 (VCC3V3_SYS), TCS4525 (VDD_CPU) e TPS2553</text>
<text x="30" y="108">TPS56637 (tabella 4 del datasheet, Vout 5 V): Vfb 0.6 V, R103/R104 73.2k/10k = 4.99 V, L 3.3 uH, Cout 4x22 uF, feed-forward R116 20k + C126 100 pF.</text>
<text x="205" y="108">PR1: IN1 sotto 4.49 V -&gt;</text>
<text x="231.5" y="108">passa a IN2. OV1/OV2: canale escluso sopra 5.98 V. CP2 a GND (modo VREF). ILM 22.1k -&gt; 4-5 A. SS 100 nF.</text>
<text x="30" y="113">EN: 169k/36.1k (schema tipico TI). MODE libero = FCCM (R114 DNP): frequenza fissa, ripple</text>
<text x="30" y="118">Senza eFuse5ilVbuck vede direttamente5V_JACK, TVS D101, nessun</text>
<text x="30" y="118">2) Jack DC</text>
<text x="45.9" y="118">(DC-005-5A-2.0) su</text>
<text x="68.8" y="118">il BUS_POWER: niente limitefusibile. TPS2121 U108:</text>
<text x="97" y="118">di corrente, UVLO/OVLOIN1blocco inverso sui12</text>
<text x="121" y="118">e</text>
<text x="124.1" y="118">= 5V_BUCK (bus</text>
<text x="141.8" y="118">12V) (protezione aIN2 =</text>
<text x="145.2" y="118">V</text>
<text x="147.5" y="118">con priorita,</text>
<text x="161.1" y="118">caricojack.modulo 5V_EXT</text>
<text x="167.9" y="118">del</text>
<text x="172.5" y="118">Uscita</text>
<text x="179.7" y="118">Power).-&gt; IN1 di U103.</text>
<text x="205" y="130">5) SY6280AAC: VBUS in uscita verso una periferica (source, ~1 A). Ingresso da 5V_EXT: si accende solo con jack o VIN_SYS presenti</text>
<text x="30" y="147">3) USB-C (HRO TYPE-C-31-M-12): solo USB</text>
<text x="76.8" y="147">2.0, FUSB302B per CC/PD, TVS SMF5.0A</text>
<text x="117.2" y="147">su VBUS (nessun fusibile), ESD TPD2EUSB30A</text>
<text x="166" y="147">CC1/CC2</text>
<text x="30" y="168">U108 (datasheet TPS2121 SLVSEA3F): PR1 = 1.06 V</text>
<text x="82.2" y="168">x</text>
<text x="84.2" y="168">(32.4k+10k)/10k = 4.49</text>
<text x="109.7" y="168">V -&gt; sotto passa al jack; CP2 a</text>
<text x="143.1" y="168">GND = priorita fissa su IN1; OV 5.98 V; ILM 22.1k = 4-5 A; ST (basso</text>
<text x="213.9" y="168">=</text>
<text x="216.5" y="168">uscita dal</text>
<text x="227.1" y="168">jack, IN2) con 100k e test point TP101.</text>
<text x="30" y="173">Priorita: bus 12 V (buck) &gt; jack &gt; USB-C. Il bus e'</text>
<text x="82.8" y="173">l'alimentazione di esercizio, il jack serve al banco, l'USB-C e' l'ultima</text>
<text x="153.8" y="173">risorsa (1.5-3 A).</text>
<text x="205" y="173">Ilim = 6800 / R112 = 1 A. R113: uscita spenta finche Linux non abilita VBUS_SRC_EN (GPIO0_A5, comandato da tcpm).</text>
<text x="30" y="207">FUSB302B (0x22): VDD da VCC3V3_SYS, I2C1</text>
<text x="75" y="207">dell'RK3568 (GPIO0_B3/B4, PMUIO2 3.3 V) con pull-up 2.2k a VCC3V3_PMU e INT_N 10k a VCC_3V3 sul foglio CPU.</text>
<text x="30" y="212">USB3_OTG0_VBUSDET (M24): VBUS x 15k/(10k+15k) = 3.0 V con 100 nF (Hardware Design Guide RK3568: 2.7-3.3 V, tip. 3.0 V). Serve al flash con rkdeveloptool (modo device).</text>
</g>
<g font-size="1.3" fill="#006464">
<text x="252.7" y="48">U103</text>
<text x="252.7" y="50.5">TPS2121RUXR</text>
<text x="142.2" y="58.1">U101</text>
<text x="177.8" y="58.1">C103</text>
<text x="189.2" y="58.1">L101</text>
<text x="212.1" y="58.1">R116</text>
<text x="217.2" y="59.4">R105</text>
<text x="227.3" y="59.4">R107</text>
<text x="237.5" y="59.4">R109</text>
<text x="120.6" y="61.9">R101</text>
<text x="120.6" y="64.5">169k 1%</text>
<text x="141.5" y="65.7">EN</text>
<text x="142.2" y="60.7">TPS56637RPAR</text>
<text x="152.8" y="65.7">MODE</text>
<text x="177.8" y="60.7">100nF</text>
<text x="189.2" y="60.7">3.3uH/8A</text>
<text x="201.9" y="64.5">R103</text>
<text x="212.1" y="60.7">20k</text>
<text x="217.2" y="61.9">32.4k 1%</text>
<text x="227.3" y="61.9">46.4k 1%</text>
<text x="237.5" y="61.9">46.4k 1%</text>
<text x="90.2" y="69.5">C101</text>
<text x="100.3" y="69.5">C102</text>
<text x="110.5" y="69.5">C125</text>
<text x="141.5" y="68.3">FB</text>
<text x="141.5" y="70.8">AGND</text>
<text x="152.9" y="68.3">PGND</text>
<text x="155" y="70.8">VIN</text>
<text x="201.9" y="67">73.2k 1%</text>
<text x="221" y="69.5">C104</text>
<text x="231.1" y="69.5">C105</text>
<text x="241.3" y="69.5">C127</text>
<text x="251.4" y="69.5">C128</text>
<text x="90.2" y="72.1">10uF/25V 10uF/25V 100nF/50V</text>
<text x="120.6" y="77.2">R102</text>
<text x="141.5" y="73.4">PG</text>
<text x="141.5" y="75.9">NC</text>
<text x="153.1" y="73.4">BOOT</text>
<text x="155.4" y="75.9">SW</text>
<text x="212.1" y="72.1">C126</text>
<text x="212.1" y="74.6">100pF</text>
<text x="217.2" y="74.6">R106</text>
<text x="217.2" y="77.2">10k 1%</text>
<text x="221" y="72.1">22uF/10V 22uF/10V 22uF/10V 22uF/10V</text>
<text x="227.3" y="74.6">R108</text>
<text x="227.3" y="77.2">10k 1%</text>
<text x="237.5" y="74.6">R110</text>
<text x="237.5" y="77.2">10k 1%</text>
<text x="120.6" y="79.7">36.1k 1%</text>
<text x="201.9" y="82.2">R104</text>
<text x="201.9" y="84.8">10k 1%</text>
<text x="289.5" y="84.8">R111</text>
<text x="289.5" y="87.3">22.1k 1%</text>
<text x="299.7" y="84.8">C110</text>
<text x="299.7" y="87.3">100nF</text>
<text x="309.9" y="84.8">C113</text>
<text x="309.9" y="87.3">22uF/10V 1uF/10V</text>
<text x="320" y="84.8">C114</text>
<text x="149.8" y="94.9">R115</text>
<text x="222.2" y="94.9">C111</text>
<text x="232.4" y="94.9">C112</text>
<text x="149.8" y="97.5">100k</text>
<text x="222.2" y="97.5">1uF/10V</text>
<text x="232.4" y="97.5">1uF/10V</text>
<text x="116.8" y="112.7">U108 basso vicino al GNSS. Il jack e' separato dal TPS2121 U108, niente corrente inversa nel buck.</text>
<text x="116.8" y="115.3">TPS2121RUXR</text>
<text x="22.8" y="120.3">J103</text>
<text x="22.8" y="122.9">DC-005-5A-2.0</text>
<text x="77.5" y="124.2">R121</text>
<text x="87.6" y="124.2">R123</text>
<text x="97.8" y="124.2">R125</text>
<text x="53" y="130.8" transform="rotate(-90 53 130.8)">SMF5.0A</text>
<text x="53" y="128.3" transform="rotate(-90 53 128.3)">D101</text>
<text x="64.8" y="129.2">C106</text>
<text x="64.8" y="131.8">22uF/10V</text>
<text x="77.5" y="126.7">32.4k 1%</text>
<text x="87.6" y="126.7">46.4k 1%</text>
<text x="97.8" y="126.7">46.4k 1%</text>
<text x="187.9" y="128">TP101</text>
<text x="187.9" y="130.5">MUX2_ST</text>
<text x="237.5" y="129.2">U105</text>
<text x="237.5" y="131.8">SY6280AAC</text>
<text x="77.5" y="139.4">R122</text>
<text x="77.5" y="141.9">10k 1%</text>
<text x="87.6" y="139.4">R124</text>
<text x="87.6" y="141.9">10k 1%</text>
<text x="97.8" y="139.4">R126</text>
<text x="97.8" y="141.9">10k 1%</text>
<text x="243.5" y="141.1" transform="rotate(-90 243.5 141.1)">IN</text>
<text x="248.6" y="141.6" transform="rotate(-90 248.6 141.6)">EN</text>
<text x="157.5" y="144.5">R127</text>
<text x="157.5" y="147">22.1ksu</text>
<text x="157.5" y="147">22.1k 1%</text>
<text x="163.7" y="147">1%</text>
<text x="167.6" y="144.5">C132</text>
<text x="167.6" y="147">100nF</text>
<text x="177.8" y="144.5">C135</text>
<text x="177.8" y="147">10uF/10V 100k</text>
<text x="187.9" y="144.5">R128</text>
<text x="268" y="149.6">C115</text>
<text x="22.8" y="154.6">J104</text>
<text x="82.5" y="154.6">C133</text>
<text x="92.7" y="154.6">C134</text>
<text x="243.5" y="150.6" transform="rotate(-90 243.5 150.6)">OUT</text>
<text x="246.1" y="150.6" transform="rotate(-90 246.1 150.6)">GND</text>
<text x="248.6" y="150.6" transform="rotate(-90 248.6 150.6)">ISET</text>
<text x="268" y="152.1">10uF/10V</text>
<text x="22.8" y="157.2">TYPE-C-31-M-12</text>
<text x="82.5" y="157.2">1uF/10V</text>
<text x="92.7" y="157.2">1uF/10V</text>
<text x="111.7" y="158.4">U104</text>
<text x="111.7" y="161">FUSB302BMPX</text>
<text x="217.2" y="157.2">R113</text>
<text x="217.2" y="159.7">100k</text>
<text x="227.3" y="157.2">R112</text>
<text x="227.3" y="159.7">6.8k 1%</text>
<text x="27.2" y="162.3">GND</text>
<text x="27.2" y="164.8">VBUS</text>
<text x="27.2" y="167.3">SBU2</text>
<text x="63.2" y="166.4" transform="rotate(-90 63.2 166.4)">SMF5.0A</text>
<text x="63.2" y="163.8" transform="rotate(-90 63.2 163.8)">D102</text>
<text x="86.3" y="164.8">C107</text>
<text x="86.3" y="167.3">4.7uF/10V</text>
<text x="144.8" y="162.3">C108</text>
<text x="144.8" y="164.8">1uF</text>
<text x="154.9" y="162.3">C109</text>
<text x="154.9" y="164.8">100nF</text>
<text x="172.7" y="162.3">R129</text>
<text x="172.7" y="164.8">10k 1%</text>
<text x="27.2" y="169.9">CC1</text>
<text x="27.2" y="172.4">DN2</text>
<text x="109.7" y="173.7">SDA</text>
<text x="117.8" y="172" transform="rotate(-90 117.8 172)">VDD</text>
<text x="123.9" y="173.7">VBUS</text>
<text x="27.2" y="175">DP1</text>
<text x="27.2" y="177.5">DN1</text>
<text x="109.7" y="178.8">INT_N</text>
<text x="109.7" y="176.2">SCL</text>
<text x="120.3" y="174.7" transform="rotate(-90 120.3 174.7)">VCONN</text>
<text x="122.9" y="174.7" transform="rotate(-90 122.9 174.7)">VCONN</text>
<text x="125.1" y="178.8">CC2</text>
<text x="125.1" y="176.2">CC1</text>
<text x="172.7" y="177.5">R130</text>
<text x="182.9" y="177.5">C136</text>
<text x="27.2" y="182.6">SBU1</text>
<text x="27.2" y="185.1">CC2</text>
<text x="27.2" y="180">DP2</text>
<text x="36.2" y="185.1">EH</text>
<text x="36.2" y="182.6">EH</text>
<text x="120.3" y="182.4" transform="rotate(-90 120.3 182.4)">GND</text>
<text x="172.7" y="180">15k 1%</text>
<text x="182.9" y="180">100nF</text>
<text x="27.2" y="190.2">GND</text>
<text x="27.2" y="187.7">VBUS</text>
<text x="36.2" y="190.2">EH</text>
<text x="36.2" y="187.7">EH</text>
<text x="67.3" y="188.9">U107</text>
<text x="67.3" y="191.5">TPD2EUSB30ADRTR</text>
<text x="65.8" y="195.4">D+</text>
<text x="81" y="195.4">D-</text>
<text x="74.8" y="205.3" transform="rotate(-90 74.8 205.3)">GND</text>
<text x="15.5" y="277.8">PWR_FLAG</text>
<text x="35.8" y="277.8">PWR_FLAG</text>
<text x="56.1" y="277.8">PWR_FLAG</text>
<text x="76.4" y="277.8">PWR_FLAG</text>
</g>
<g font-size="1.3" fill="#0f0f0f">
<text x="175.1" y="52.1" transform="rotate(-90 175.1 52.1)">BUCK_BST</text>
<text x="186.6" y="52.1" transform="rotate(-90 186.6 52.1)">BUCK_SW</text>
<text x="209.4" y="52.1" transform="rotate(-90 209.4 52.1)">5V_BUCK</text>
<text x="214.5" y="53.4" transform="rotate(-90 214.5 53.4)">5V_EXT</text>
<text x="224.7" y="53.4" transform="rotate(-90 224.7 53.4)">5V_EXT</text>
<text x="234.8" y="53.4" transform="rotate(-90 234.8 53.4)">VBUS</text>
<text x="199.3" y="58.4" transform="rotate(-90 199.3 58.4)">5V_BUCK</text>
<text x="236.2" y="57">MUX_PR1</text>
<text x="236.3" y="59.6">MUX_OV1</text>
<text x="238.3" y="54.5">5V_EXT</text>
<text x="127.1" y="64.6">BUCK_EN</text>
<text x="163.8" y="64.6">BUCK_MODE</text>
<text x="218.3" y="63.5" transform="rotate(-90 218.3 63.5)">5V_BUCK</text>
<text x="228.5" y="63.5" transform="rotate(-90 228.5 63.5)">5V_BUCK</text>
<text x="238.6" y="63.5" transform="rotate(-90 238.6 63.5)">5V_BUCK</text>
<text x="240" y="64.6">VBUS</text>
<text x="248.8" y="63.5" transform="rotate(-90 248.8 63.5)">5V_BUCK</text>
<text x="118" y="71.1" transform="rotate(-90 118 71.1)">BUCK_EN</text>
<text x="127.2" y="67.2">BUCK_FB</text>
<text x="209.4" y="66.1" transform="rotate(-90 209.4 66.1)">BUCK_FF</text>
<text x="214.5" y="68.6" transform="rotate(-90 214.5 68.6)">MUX_PR1</text>
<text x="224.7" y="68.6" transform="rotate(-90 224.7 68.6)">MUX_OV1</text>
<text x="234.8" y="68.6" transform="rotate(-90 234.8 68.6)">MUX_OV2</text>
<text x="236.3" y="67.2">MUX_OV2</text>
<text x="127" y="72.3">BUCK_PG</text>
<text x="163.8" y="72.3">BUCK_BST</text>
<text x="163.8" y="74.8">BUCK_SW</text>
<text x="175.1" y="73.8" transform="rotate(-90 175.1 73.8)">BUCK_SW</text>
<text x="186.6" y="73.4" transform="rotate(-90 186.6 73.4)">5V_BUCK</text>
<text x="199.3" y="76.2" transform="rotate(-90 199.3 76.2)">BUCK_FB</text>
<text x="209.4" y="73.3" transform="rotate(-90 209.4 73.3)">BUCK_FF</text>
<text x="214.5" y="75" transform="rotate(-90 214.5 75)">MUX_PR1</text>
<text x="224.7" y="74.9" transform="rotate(-90 224.7 74.9)">MUX_OV1</text>
<text x="234.8" y="74.9" transform="rotate(-90 234.8 74.9)">MUX_OV2</text>
<text x="237.5" y="77.3">MUX_SS</text>
<text x="199.3" y="79.8" transform="rotate(-90 199.3 79.8)">BUCK_FB</text>
<text x="236.8" y="79.9">MUX_ILM</text>
<text x="286.9" y="78.8" transform="rotate(-90 286.9 78.8)">MUX_ILM</text>
<text x="297.1" y="78.8" transform="rotate(-90 297.1 78.8)">MUX_SS</text>
<text x="134.5" y="88.9" transform="rotate(-90 134.5 88.9)">BUCK_MODE</text>
<text x="147.2" y="88.9" transform="rotate(-90 147.2 88.9)">5V_BUCK</text>
<text x="209.4" y="87.4" transform="rotate(-90 209.4 87.4)">BUCK_FB</text>
<text x="219.6" y="88.9" transform="rotate(-90 219.6 88.9)">5V_EXT</text>
<text x="229.7" y="88.9" transform="rotate(-90 229.7 88.9)">VBUS GND_D</text>
<text x="147.2" y="110.5" transform="rotate(-90 147.2 110.5)">BUCK_PG</text>
<text x="74.8" y="118.1" transform="rotate(-90 74.8 118.1)">5V_BUCK</text>
<text x="85" y="118.1" transform="rotate(-90 85 118.1)">5V_BUCK</text>
<text x="95.1" y="118.1" transform="rotate(-90 95.1 118.1)">5V_JACK</text>
<text x="100.6" y="119.3">5V_BUCK</text>
<text x="139.7" y="119.3">5V_EXT</text>
<text x="62.1" y="123.2" transform="rotate(-90 62.1 123.2)">5V_JACK</text>
<text x="99.1" y="121.8">MUX2_PR1</text>
<text x="99.2" y="124.3">MUX2_OV1</text>
<text x="139.7" y="121.8">MUX2_ST</text>
<text x="40.6" y="126.9">5V_JACK</text>
<text x="99.2" y="132">MUX2_OV2</text>
<text x="101.1" y="129.4">5V_JACK</text>
<text x="74.8" y="133.4" transform="rotate(-90 74.8 133.4)">MUX2_PR1</text>
<text x="85" y="133.4" transform="rotate(-90 85 133.4)">MUX2_OV1</text>
<text x="95.1" y="133.4" transform="rotate(-90 95.1 133.4)">MUX2_OV2</text>
<text x="242.4" y="133.4" transform="rotate(-90 242.4 133.4)">5V_EXT</text>
<text x="49.4" y="144" transform="rotate(-90 49.4 144)">5V_JACK</text>
<text x="74.8" y="141" transform="rotate(-90 74.8 141)">MUX2_PR1</text>
<text x="85" y="140.8" transform="rotate(-90 85 140.8)">MUX2_OV1</text>
<text x="95.1" y="140.8" transform="rotate(-90 95.1 140.8)">MUX2_OV2</text>
<text x="100.4" y="142.1">MUX2_SS</text>
<text x="154.8" y="138.5" transform="rotate(-90 154.8 138.5)">MUX2_ILM</text>
<text x="165" y="138.5" transform="rotate(-90 165 138.5)">MUX2_SS</text>
<text x="175.1" y="138.5" transform="rotate(-90 175.1 138.5)">5V_EXT</text>
<text x="185.3" y="138.5" transform="rotate(-90 185.3 138.5)">5V_EXT</text>
<text x="265.3" y="143.5" transform="rotate(-90 265.3 143.5)">5V_EXT</text>
<text x="79.9" y="148.6" transform="rotate(-90 79.9 148.6)">5V_BUCK</text>
<text x="90" y="148.6" transform="rotate(-90 90 148.6)">5V_JACK</text>
<text x="99.7" y="144.7">MUX2_ILM</text>
<text x="195.5" y="145.7" transform="rotate(-90 195.5 145.7)">MUX2_ST</text>
<text x="224.7" y="151.2" transform="rotate(-90 224.7 151.2)">SRC_ISET</text>
<text x="83.7" y="158.8" transform="rotate(-90 83.7 158.8)">VBUS</text>
<text x="170.1" y="156.2" transform="rotate(-90 170.1 156.2)">VBUS</text>
<text x="185.3" y="159.7" transform="rotate(-90 185.3 159.7)">MUX2_ST</text>
<text x="242.4" y="161.3" transform="rotate(-90 242.4 161.3)">VBUS</text>
<text x="16.5" y="163.7">VBUS</text>
<text x="247.5" y="165.1" transform="rotate(-90 247.5 165.1)">SRC_ISET</text>
<text x="11.6" y="168.8">USBC_CC1</text>
<text x="134.6" y="172.6">VBUS</text>
<text x="59.6" y="176.6" transform="rotate(-90 59.6 176.6)">VBUS</text>
<text x="134.6" y="177.7">USBC_CC2</text>
<text x="134.6" y="175.1">USBC_CC1</text>
<text x="11.6" y="184">USBC_CC2</text>
<text x="16.5" y="186.6">VBUS</text>
<text x="52.2" y="195.5">USBC_CC1</text>
<text x="87.6" y="195.5">USBC_CC2</text>
<text x="20.2" y="293.5" transform="rotate(-90 20.2 293.5)">VIN_SYS</text>
<text x="60.8" y="293.8" transform="rotate(-90 60.8 293.8)">5V_JACK</text>
<text x="40.5" y="294.4" transform="rotate(-90 40.5 294.4)">5V_BUCK</text>
</g>
<g font-size="1.3" fill="#725600">
<text x="119.1" y="54.4" transform="rotate(-90 119.1 54.4)">VIN_SYS</text>
<text x="277" y="55.6">5V_SYS</text>
<text x="277" y="58.1">PWR_SRC_ST</text>
<text x="88.6" y="62.1" transform="rotate(-90 88.6 62.1)">VIN_SYS</text>
<text x="98.8" y="62.1" transform="rotate(-90 98.8 62.1)">VIN_SYS</text>
<text x="108.9" y="62.1" transform="rotate(-90 108.9 62.1)">VIN_SYS</text>
<text x="165.3" y="70.8">VIN_SYS</text>
<text x="308.3" y="77.3" transform="rotate(-90 308.3 77.3)">5V_SYS</text>
<text x="318.5" y="77.3" transform="rotate(-90 318.5 77.3)">5V_SYS</text>
<text x="248.6" y="131.9" transform="rotate(-90 248.6 131.9)">VBUS_SRC_EN</text>
<text x="215.6" y="149.7" transform="rotate(-90 215.6 149.7)">VBUS_SRC_EN</text>
<text x="143.2" y="154.8" transform="rotate(-90 143.2 154.8)">VCC3V3_SYS</text>
<text x="153.4" y="154.8" transform="rotate(-90 153.4 154.8)">VCC3V3_SYS</text>
<text x="117.8" y="161.1" transform="rotate(-90 117.8 161.1)">VCC3V3_SYS</text>
<text x="11.2" y="172.4">USB0_DM</text>
<text x="93.6" y="173.7">I2C1_SDA</text>
<text x="181.3" y="170" transform="rotate(-90 181.3 170)">OTG_VBUSDET</text>
<text x="11.2" y="177.5">USB0_DM</text>
<text x="11.4" y="175">USB0_DP</text>
<text x="93.7" y="176.2">I2C1_SCL</text>
<text x="93.7" y="178.8">PD_INT_N</text>
<text x="11.4" y="180">USB0_DP</text>
<text x="171.1" y="183.4" transform="rotate(-90 171.1 183.4)">OTG_VBUSDET OTG_VBUSDET</text>
</g>
<g font-size="1.3" fill="#a90000">
<text x="139" y="64.6">1</text>
<text x="158.7" y="64.6">10</text>
<text x="139" y="67.2">2</text>
<text x="139" y="69.7">3</text>
<text x="159.3" y="69.7">8</text>
<text x="159.3" y="67.2">9</text>
<text x="139" y="72.3">4</text>
<text x="139" y="74.8">5</text>
<text x="159.3" y="74.8">6</text>
<text x="159.3" y="72.3">7</text>
<text x="36.1" y="126.9">1</text>
<text x="36.1" y="131.9">2</text>
<text x="36.1" y="129.4">3</text>
<text x="242.4" y="137.9" transform="rotate(-90 242.4 137.9)">5</text>
<text x="247.5" y="137.9" transform="rotate(-90 247.5 137.9)">4</text>
<text x="242.4" y="153.1" transform="rotate(-90 242.4 153.1)">1</text>
<text x="245" y="153.1" transform="rotate(-90 245 153.1)">2</text>
<text x="247.5" y="153.1" transform="rotate(-90 247.5 153.1)">3</text>
<text x="22.3" y="161.2">A1B12</text>
<text x="22.9" y="163.7">A4B9</text>
<text x="24" y="166.2">B8</text>
<text x="116.7" y="167.1" transform="rotate(-90 116.7 167.1)">3</text>
<text x="119.2" y="167.7" transform="rotate(-90 119.2 167.7)">12</text>
<text x="121.8" y="167.7" transform="rotate(-90 121.8 167.7)">13</text>
<text x="24" y="171.3">B7</text>
<text x="24.1" y="168.8">A5</text>
<text x="24.1" y="173.9">A6</text>
<text x="107.2" y="172.6">7</text>
<text x="130.1" y="172.6">2</text>
<text x="24" y="178.9">B6</text>
<text x="24.1" y="176.4">A7</text>
<text x="107.2" y="177.7">5</text>
<text x="107.2" y="175.1">6</text>
<text x="129.5" y="175.1">10</text>
<text x="130.1" y="177.7">1</text>
<text x="24" y="184">B5</text>
<text x="24.1" y="181.5">A8</text>
<text x="39.9" y="184">3</text>
<text x="39.9" y="181.5">4</text>
<text x="119.2" y="184.9" transform="rotate(-90 119.2 184.9)">8</text>
<text x="22.3" y="189.1">B1A12</text>
<text x="22.9" y="186.6">B4A9</text>
<text x="39.9" y="189.1">1</text>
<text x="39.9" y="186.6">2</text>
<text x="66.6" y="197.6">1</text>
<text x="81.8" y="197.6">2</text>
<text x="77" y="203.9" transform="rotate(-90 77 203.9)">3</text>
</g>
<g font-size="1.3" fill="#939391">
<text x="137.1" y="94.9">R114</text>
<text x="137.1" y="97.5">10k</text>
</g>
<g font-size="1" fill="#a90000">
<text x="249.6" y="59.5">5</text>
<text x="249.6" y="57">6</text>
<text x="249.6" y="54.4">7</text>
<text x="269.9" y="54.4">1</text>
<text x="269.9" y="57">9</text>
<text x="249.6" y="64.6">2</text>
<text x="249.6" y="67.1">4</text>
<text x="249.1" y="77.3">11</text>
<text x="249.6" y="72.2">3</text>
<text x="249.1" y="79.8">10</text>
<text x="269.4" y="84.9">12</text>
<text x="113.7" y="119.2">7</text>
<text x="134" y="119.2">1</text>
<text x="113.7" y="124.3">5</text>
<text x="113.7" y="121.7">6</text>
<text x="134" y="121.7">9</text>
<text x="113.7" y="129.4">2</text>
<text x="113.7" y="131.9">4</text>
<text x="113.7" y="137">3</text>
<text x="113.2" y="142.1">11</text>
<text x="113.2" y="144.6">10</text>
<text x="133.6" y="149.7">12</text>
</g>
<g font-size="1" fill="#006464">
<text x="253.7" y="57.9">PR1</text>
<text x="253.7" y="55.4">IN1</text>
<text x="263.8" y="55.4">OUT</text>
<text x="265" y="57.9">ST</text>
<text x="253.7" y="65.5">IN2</text>
<text x="253.7" y="60.5">OV1</text>
<text x="253.7" y="68.1">OV2</text>
<text x="253.7" y="73.2">CP2</text>
<text x="253.7" y="80.8">ILIM</text>
<text x="253.7" y="78.2">SS</text>
<text x="263.7" y="85.9">GND</text>
<text x="117.9" y="125.2">OV1</text>
<text x="117.9" y="122.7">PR1</text>
<text x="117.9" y="120.1">IN1</text>
<text x="128" y="120.1">OUT</text>
<text x="129.1" y="122.7">ST</text>
<text x="117.9" y="130.3">IN2</text>
<text x="117.9" y="137.9">CP2</text>
<text x="117.9" y="132.8">OV2</text>
<text x="117.9" y="143">SS</text>
<text x="117.9" y="145.5">ILIM</text>
<text x="127.8" y="150.6">GND</text>
</g>
</svg>
